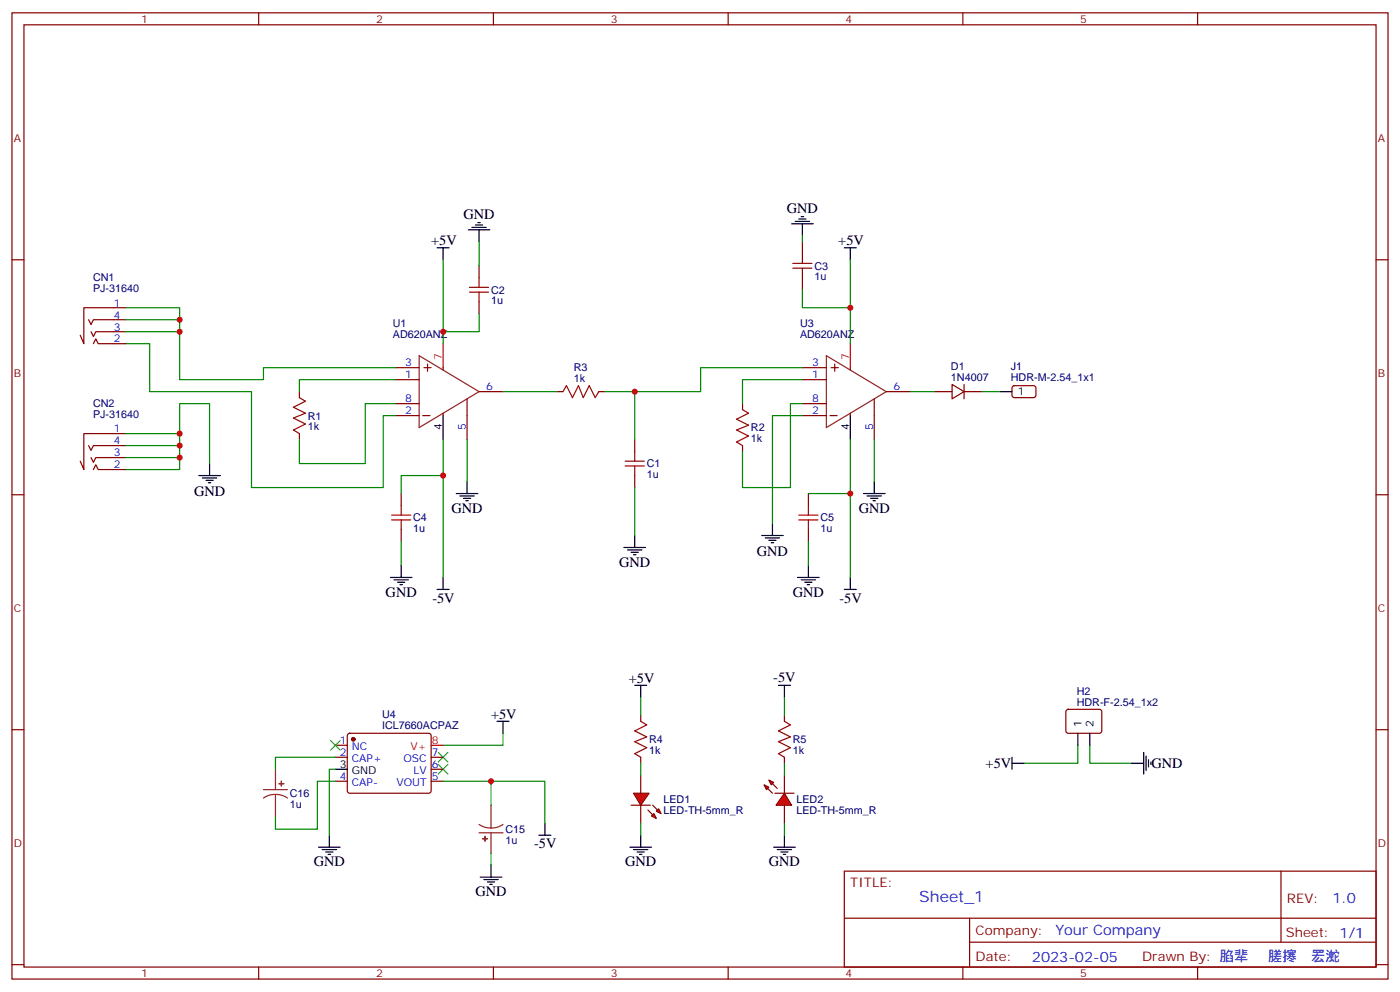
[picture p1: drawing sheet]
<svg xmlns="http://www.w3.org/2000/svg" width="412mm" height="292mm" viewBox="0 0 412 292" stroke-linecap="round" stroke-linejoin="round" font-family="sans-serif">
<g fill="none" stroke="#870000" stroke-width=".35">
<path d="M3.5 3.8h405.4v284.3h-405.4zM7.1 7.3h398.2v277.3h-398.2zM76.2 3.8v3.5M145.3 3.8v3.5M214.5 3.8v3.5M283.6 3.8v3.5M352.8 3.8v3.5M3.5 76.4h3.6M141.1 78.2v3.5M236.4 71.2v3.5M405.3 76.4h3.6M26.1 94.1l.7 1.4 .7-1.4h9.5"/>
<path d="M26.8 97.6l.7 1.4 .7-1.4h8.8M37 90.6h-12.3v10.5l-1.1-2.4M141.1 88.8v3.5M236.4 81.7v3.6M27.5 101.1l.7-1.4 .7 1.4h8.1M88.2 115.3v1.7M116.4 111.7h7.1M116.4 108.2h7.1M116.4 118.8h7.1M124.9 108.2h2.1M125.9 107.1v2.2M130.5 108.2v.7"/>
<path d="M137.6 117.4v12M141.1 115.3h7.1M164 115.3h1.8M176.4 115.3h1.8M218.7 118.8v1.7M236.4 111.7h7M236.4 108.2h7M236.4 118.8h7M244.8 108.2h2.1M245.9 107.1v2.2M250.5 108.2v.7M257.5 117.4v12"/>
<path d="M261.1 115.3h7M275.2 115.3h5.3M280.5 113.1l3.5 2.2-3.5 2.1zM284 115.3h5.3M284 113.1v4.3M298.3 113.7l.5-.2h5.9l.5 .7-.1 2.4-.7 .4h-5.9l-.4-.7v-2.1zM26.1 131.1l.7 1.4 .7-1.4h9.5M26.8 134.7l.7 1.4 .7-1.4h8.8M27.5 138.2l.7-1.4 .7 1.4h8.1M37 127.6h-12.3v10.6l-1.1-2.5M88.2 127.6v1.8M116.4 122.3h7.1"/>
<path d="M124.5 122.3h2.1M130.5 121.6v.7M187 129.4v3.5M187 139.9v3.6M218.7 131.1v1.8M236.4 122.3h7M244.5 122.3h2.1M250.5 121.6v.7M3.5 145.6h3.6M118.2 145.2v3.6M118.2 155.8v3.5M238.1 145.2v3.6"/>
<path d="M238.1 155.8v3.5M405.3 145.6h3.6M3.5 214.7h3.6M98.8 219.3h3.5M102.5 216l.5-.2h23.3l.5 .2 .2 .5-.1 16.5-.6 .4h-23.6l-.4-.7v-16.2zM188.7 210.5v1.8M231.1 210.5v1.8M314.2 208.9l.5-.2 9.4 .1 .5 .6-.1 6-.7 .4-9.4-.1-.4-.6v-5.7zM405.3 214.7h3.6M98.8 222.8h3.5M98.8 229.9h3.5M127 222.8h3.5"/>
<path d="M127 229.9h3.5M127 226.4h3.5M188.7 222.8v1.8M231.1 222.8v1.8M248.7 256.4h156.6v28.2h-156.6zM377.3 256.4v20.9M248.7 270.2h156.5M285.6 277.3h119.6M285.6 270.2v14.1M3.5 283.9h3.6M76.2 284.6v3.5M145.3 284.6v3.5"/>
<path d="M214.5 284.6v3.5M283.6 284.6v3.5M352.8 284.6v3.5M405.3 283.9h3.6"/>
</g>
<g fill="none" stroke="#000" stroke-width=".35">
<path d="M128.8 72.9h3.5M130.5 72.9v3.5M137.9 67.6h6.4M139 66.9h4.2M140.1 66.2h2.1M140.8 65.5h.7M141.1 67.6v3.6M233.2 65.9h6.3M234.2 65.2h4.3M235.3 64.5h2.1M236 63.7h.7M236.4 65.9v3.5"/>
<path d="M248.7 72.9h3.5M250.5 72.9v3.5M294.6 115.3h3.5M58.6 139.9h6.3M61.7 136.4v3.5M130.5 122.3v7.1M250.5 122.3v7.1M59.6 140.7h4.3M60.7 141.4h2.1M61.4 142.1h.7M134.4 145.2h6.4M135.5 145.9h4.2"/>
<path d="M136.5 146.6h2.1M137.2 147.4h.7M137.6 141.7v3.5M187 157.6v3.5M224.4 157.6h6.3M225.4 158.3h4.3M226.5 159h2.1M227.2 159.7h.7M227.5 154.1v3.5M254.4 145.2h6.3M255.4 145.9h4.2M256.5 146.6h2.1"/>
<path d="M257.2 147.4h.7M257.5 141.7v3.5M115 169.9h6.4M116.1 170.6h4.2M117.1 171.3h2.1M117.8 172h.7M118.2 166.4v3.5M128.8 173.5h3.5M130.5 169.9v3.6M183.8 161.1h6.3M184.9 161.8h4.2M185.9 162.5h2.1"/>
<path d="M186.6 163.2h.7M234.9 169.9h6.4M236 170.6h4.2M237.1 171.3h2.1M237.8 172h.7M238.1 166.4v3.5M248.7 173.5h3.5M250.5 169.9v3.6M146.4 212.3h3.5M148.2 212.3v3.5M187 201.7h3.5M188.7 201.7v3.5"/>
<path d="M317.5 215.8v3.5M321 215.8v3.5M98.8 226.4h3.5M298.1 224.6h3.5M298.1 222.8v3.6M333.4 224.6h3.5M336.9 221.4v6.4M337.6 222.5v4.2M338.3 223.6v2.1M339 224.3v.7M93.8 249.3h6.4M94.9 250h4.2"/>
<path d="M96 250.7h2.1M96.7 251.4h.7M97 245.8v3.5M141.5 258.1h6.3M142.5 258.8h4.3M143.6 259.5h2.1M144.6 254.6v3.5M158.7 245.8h3.6M160.5 242.3v3.5M144.3 260.2h.7"/>
</g>
<path d="M130.5 101.1v7.1M250.5 101.1v7.1M127 219.3h3.5" fill="none" stroke="#f00" stroke-width=".35"/>
<path d="M123.5 104.7l17.6 10.6-17.6 10.5zM243.4 104.7l17.7 10.6-17.7 10.5zM77.6 232.4h7.1M81.1 233.8l-1.8 .2-1.7 .8M81.1 233.8l1.9 .2 1.7 .8M81.1 226.4v6M81.1 233.8v6.7M144.6 237v6.7M141.1 242.6l1.7 .8 1.8 .3M141.1 245.1h7.1M144.6 245.1v6M148.2 242.6l-1.7 .8-1.9 .3" fill="none" stroke="#8c2424" stroke-width=".35"/>
<g fill="none" stroke="#a10000" stroke-width=".35">
<path d="M233.5 78.9h5.7M233.5 77.5h5.7M236.4 74.7v2.8M236.4 78.9v2.8M138.3 86h5.6M138.3 84.6h5.6M141.1 81.7v2.9M141.1 86v2.8M88.2 117l1.8 1.1-3.6 1.7 3.6 1.8-3.6 1.4 3.6 1.8-3.6 1.7 1.8 1.1M165.8 115.3l1.1-1.8 1.7 3.5 1.8-3.5 1.4 3.5 1.8-3.5 1.7 3.5 1.1-1.7M184.1 137.1h5.7M184.1 135.7h5.7"/>
<path d="M187 132.9v2.8M187 137.1v2.8M218.7 120.5l1.8 1.1-3.5 1.8 3.5 1.7-3.5 1.4 3.5 1.8-3.5 1.8 1.7 1M115.4 153h5.6M115.4 151.6h5.6M118.2 148.8v2.8M118.2 153v2.8M235.3 153h5.6M235.3 151.6h5.6M238.1 148.8v2.8M238.1 153v2.8M188.7 212.3l1.8 1-3.5 1.8 3.5 1.8-3.5 1.4 3.5 1.7-3.5 1.8 1.7 1"/>
<path d="M231.1 212.3l1.7 1-3.5 1.8 3.5 1.8-3.5 1.4 3.5 1.7-3.5 1.8 1.8 1"/>
</g>
<g fill="none" stroke="#008700" stroke-width=".35">
<path d="M130.5 76.4v24.7M141.1 71.2v7M236.4 69.4v1.8M250.5 76.4v24.7M37 90.6h15.9v21.1h24.7v-3.5h38.8M37 94.1h15.9M37 97.6h15.9M141.1 92.3v5.3h-10.6M236.4 85.3v5.3h14.1M37 101.1h7.1v14.2h30v28.2h38.8v-21.2h3.5M116.4 111.7h-28.2v3.6M116.4 118.8h-8.8v17.6h-19.4v-7"/>
<path d="M148.2 115.3h15.8M178.2 115.3h8.8v14.1M236.4 111.7h-17.7v7.1M236.4 118.8h-3.6v24.7h-14.1v-10.6M236.4 108.2h-30v7.1h-19.4M268.1 115.3h7.1M289.3 115.3h5.3M37 134.7h15.9M37 131.1h15.9M37 127.6h15.9M61.7 136.4v-17.6h-8.8v19.4h-15.9M130.5 139.9h-12.3v5.3"/>
<path d="M130.5 129.4v40.5M137.6 129.4v12.3M236.4 122.3h-8.9v31.8M250.5 129.4v40.5M257.5 129.4v12.3M118.2 159.3v7.1M187 143.5v14.1M238.1 159.3v7.1M238.1 145.2h12.4M148.2 215.8v3.5h-17.7M317.5 219.3v5.3h-15.9M321 219.3v5.3h12.4"/>
<path d="M98.8 222.8h-17.7v3.6M98.8 229.9h-5.3v14.1h-12.4v-3.5M98.8 226.4h-1.8v19.4M130.5 229.9h30v12.4M144.6 229.9v7.1M144.6 251.1v3.5"/>
</g>
<path d="M97.4 217.9l2.8 2.8M100.2 217.9l-2.8 2.8M129.1 225l2.8 2.8M129.1 221.4l2.8 2.9M131.9 225l-2.8 2.8M131.9 221.4l-2.8 2.9" fill="none" stroke="#3c3" stroke-width=".35"/>
<circle cx="104.1" cy="217.6" r=".53" fill="#870000" stroke="#870000" stroke-width=".35"/>
<g fill="#8c2424" stroke="#8c2424" stroke-width=".35">
<path d="M142.2 246.8h1.4z"/>
<path d="M142.9 246.1v1.4z"/>
<path d="M82.2 230.6h1.4z"/>
<path d="M82.9 229.9v1.4z"/>
</g>
<g fill="#f00" stroke="#870000" stroke-width=".35">
<path d="M186.6 233.4h4.6l-2.5 3.6z"/>
<path d="M185.9 237h5.7z"/>
</g>
<g fill="#870000" stroke="#870000" stroke-width=".35">
<path d="M192.3 237l1.4 1.4z"/>
<path d="M190.9 238.4l1.4 1.4z"/>
</g>
<g fill="#f00" stroke="#870000" stroke-width=".35">
<path d="M193.3 238.7l.7-.7 .7 1.4z"/>
<path d="M191.9 240.1l.7-.7 .7 1.4z"/>
</g>
<path d="M188.7 228.1v5.3M188.7 237v5.3" fill="none" stroke="#870000" stroke-width=".35"/>
<path d="M185.6 249.3h6.3M186.6 250h4.3M187.7 250.7h2.1M188.4 251.4h.7M188.7 245.8v3.5" fill="none" stroke="#000" stroke-width=".35"/>
<path d="M188.7 242.3v3.5" fill="none" stroke="#008700" stroke-width=".35"/>
<g fill="#f00" stroke="#870000" stroke-width=".35">
<path d="M231.1 233.4l2.1 3.6h-4.6z"/>
<path d="M228.2 233.4h5.7z"/>
</g>
<g fill="#870000" stroke="#870000" stroke-width=".35">
<path d="M226.1 232l1.4 1.4z"/>
<path d="M227.5 230.6l1.5 1.4z"/>
</g>
<g fill="#f00" stroke="#870000" stroke-width=".35">
<path d="M225.1 231l1.4 .7-.7 .7z"/>
<path d="M226.5 229.6l1.4 .7-.7 .7z"/>
</g>
<path d="M231.1 228.1v5.3M231.1 237v5.3" fill="none" stroke="#870000" stroke-width=".35"/>
<path d="M229.3 201.7h3.5M231.1 201.7v3.5M227.9 249.3h6.3M229 250h4.2M230 250.7h2.1M230.7 251.4h.7M231.1 245.8v3.5" fill="none" stroke="#000" stroke-width=".35"/>
<path d="M188.7 205.2v5.3M231.1 205.2v5.3M188.7 224.6v3.5M231.1 224.6v3.5M231.1 242.3v3.5" fill="none" stroke="#008700" stroke-width=".35"/>
<g fill="#c00">
<circle cx="187" cy="115.3" r=".88"/>
<circle cx="250.5" cy="145.2" r=".88"/>
<circle cx="130.5" cy="139.9" r=".88"/>
<circle cx="130.5" cy="97.6" r=".88"/>
<circle cx="250.5" cy="90.6" r=".88"/>
<circle cx="52.9" cy="94.1" r=".88"/>
<circle cx="52.9" cy="97.6" r=".88"/>
<circle cx="52.9" cy="134.7" r=".88"/>
<circle cx="52.9" cy="131.1" r=".88"/>
<circle cx="52.9" cy="127.6" r=".88"/>
<circle cx="144.6" cy="229.9" r=".88"/>
</g>
<text font-size="4.6" fill="#00f" x="270.8" y="265.4">Sheet_1</text>
<g font-size="4.2">
<text x="136.5" y="64.5">GND</text>
<text x="231.8" y="62.7">GND</text>
<text x="127" y="72.2">+5V</text>
<text x="246.9" y="72.2">+5V</text>
<text x="57.2" y="146">GND</text>
<text x="133" y="150.9">GND</text>
<text x="252.9" y="150.9">GND</text>
<text x="182.4" y="166.8">GND</text>
<text x="223" y="163.7">GND</text>
<text x="113.6" y="175.6">GND</text>
<text x="127.4" y="177.3">-5V</text>
<text x="233.5" y="175.6">GND</text>
<text x="247.3" y="177.3">-5V</text>
<text x="185.2" y="201">+5V</text>
<text x="227.8" y="200.6">-5V</text>
<text x="144.6" y="211.6">+5V</text>
<text x="290.3" y="226.1">+5V</text>
<text x="339.2" y="226.1">GND</text>
<text x="157.3" y="249.7">-5V</text>
<text x="92.4" y="255">GND</text>
<text x="184.1" y="255">GND</text>
<text x="226.5" y="255">GND</text>
<text x="140.1" y="263.8">GND</text>
</g>
<g font-size="4.2" fill="#00f">
<text x="392.5" y="265.6">1.0</text>
<text x="310.9" y="275.2">Your Company</text>
<text x="304" y="283">2023-02-05</text>
</g>
<g font-size="3.9" fill="#800">
<text x="250.5" y="260.9">TITLE:</text>
<text x="379.1" y="265.6">REV:</text>
<text x="287.4" y="275.1">Company:</text>
<text x="378.7" y="275.8">Sheet: 1/1</text>
<text x="287.4" y="282.8">Date:</text>
<text x="336.4" y="282.9">Drawn By: 䐄㹃쐰 䐤㩃ч䍔㵃ꐾ</text>
</g>
<g font-size="3.2" fill="#800">
<text x="41.6" y="6.8">1</text>
<text x="110.8" y="6.8">2</text>
<text x="179.9" y="6.8">3</text>
<text x="249.1" y="6.8">4</text>
<text x="318.2" y="6.8">5</text>
<text x="4.1" y="41.9">A</text>
<text x="405.9" y="41.9">A</text>
<text x="4.1" y="111">B</text>
<text x="405.9" y="111">B</text>
<text x="4.1" y="180.2">C</text>
<text x="405.9" y="180.2">C</text>
<text x="4.1" y="249.3">D</text>
<text x="405.9" y="249.3">D</text>
<text x="41.6" y="287.6">1</text>
<text x="110.8" y="287.6">2</text>
<text x="179.9" y="287.6">3</text>
<text x="249.1" y="287.6">4</text>
<text x="318.2" y="287.6">5</text>
</g>
<g font-size="3.2" fill="#000080">
<text x="27.4" y="82.6">CN1</text>
<text x="239.9" y="82.5">1u</text>
<text x="239.9" y="79.4">C3</text>
<text x="27.4" y="85.9">PJ-31640</text>
<text x="144.6" y="89.6">1u</text>
<text x="144.6" y="86.4">C2</text>
<text x="115.7" y="99.4">AD620ANZ</text>
<text x="115.7" y="96.2">U1</text>
<text x="235.7" y="99.4">AD620ANZ</text>
<text x="235.7" y="96.2">U3</text>
<text x="169" y="112.4">1k</text>
<text x="169" y="109.3">R3</text>
<text x="280.1" y="108.9">D1</text>
<text x="280.1" y="112.1">1N4007</text>
<text x="297.8" y="112">HDR-M-2.54_1x1</text>
<text x="297.8" y="108.8">J1</text>
<text x="27.4" y="119.7">CN2</text>
<text x="27.4" y="122.9">PJ-31640</text>
<text x="90.7" y="123.5">R1</text>
<text x="90.7" y="126.6">1k</text>
<text x="221.2" y="130.2">1k</text>
<text x="221.2" y="127">R2</text>
<text x="190.5" y="137.6">C1</text>
<text x="190.5" y="140.7">1u</text>
<text x="121.7" y="153.4">C4</text>
<text x="241.7" y="153.4">C5</text>
<text x="121.7" y="156.6">1u</text>
<text x="241.7" y="156.6">1u</text>
<text x="317.2" y="207.7">HDR-F-2.54_1x2</text>
<text x="317.2" y="204.5">H2</text>
<text x="112.5" y="214.6">ICL7660ACPAZ</text>
<text x="112.6" y="211.4">U4</text>
<text x="191.2" y="221.9">1k</text>
<text x="191.2" y="218.7">R4</text>
<text x="233.5" y="221.9">1k</text>
<text x="233.5" y="218.7">R5</text>
<text x="85.4" y="237.7">1u</text>
<text x="85.4" y="234.6">C16</text>
<text x="195.4" y="239.5">LED-TH-5mm_R</text>
<text x="195.4" y="236.3">LED1</text>
<text x="234.6" y="239.5">LED-TH-5mm_R</text>
<text x="234.6" y="236.3">LED2</text>
<text x="148.9" y="245.2">C15</text>
<text x="148.9" y="248.3">1u</text>
</g>
<g font-size="3.2" fill="#00f">
<text x="33.5" y="90.2">1</text>
<text x="33.5" y="93.7">4</text>
<text x="33.5" y="100.8">2</text>
<text x="33.5" y="97.3">3</text>
<text x="119.3" y="107.8">3</text>
<text x="239.3" y="107.8">3</text>
<text x="119.3" y="111.4">1</text>
<text x="239.3" y="111.4">1</text>
<text x="119.3" y="118.4">8</text>
<text x="143.2" y="114.9">6</text>
<text x="239.3" y="118.4">8</text>
<text x="263.2" y="114.9">6</text>
<text x="119.3" y="122">2</text>
<text x="239.3" y="122">2</text>
<text x="33.5" y="127.2">1</text>
<text x="33.5" y="130.8">4</text>
<text x="137.2" y="126.4" transform="rotate(-90 137.2 126.4)">5</text>
<text x="257.2" y="126.4" transform="rotate(-90 257.2 126.4)">5</text>
<text x="33.5" y="137.8">2</text>
<text x="33.5" y="134.3">3</text>
<text x="100.1" y="219">1</text>
<text x="103.6" y="220.7">NC</text>
<text x="100.1" y="222.5">2</text>
<text x="103.6" y="224.3">CAP+</text>
<text x="118.8" y="224.3">OSC</text>
<text x="121.8" y="227.8">LV</text>
<text x="127.2" y="226">6</text>
<text x="127.2" y="222.5">7</text>
<text x="100.1" y="229.6">4</text>
<text x="103.6" y="231.3">CAP-</text>
<text x="116.8" y="231.3">VOUT</text>
<text x="127.2" y="229.6">5</text>
</g>
<g font-size="3.2" fill="#f00">
<text x="130.2" y="106.1" transform="rotate(-90 130.2 106.1)">7</text>
<text x="250.1" y="106.1" transform="rotate(-90 250.1 106.1)">7</text>
<text x="120.9" y="220.7">V+</text>
<text x="127.2" y="219">8</text>
</g>
<g font-size="3.2">
<text x="299.9" y="116.3">1</text>
<text x="130.2" y="126.4" transform="rotate(-90 130.2 126.4)">4</text>
<text x="250.1" y="126.4" transform="rotate(-90 250.1 126.4)">4</text>
<text x="318.6" y="214" transform="rotate(-90 318.6 214)">1</text>
<text x="322.1" y="214" transform="rotate(-90 322.1 214)">2</text>
<text x="100.1" y="226">3</text>
<text x="103.6" y="227.8">GND</text>
</g>
</svg>
